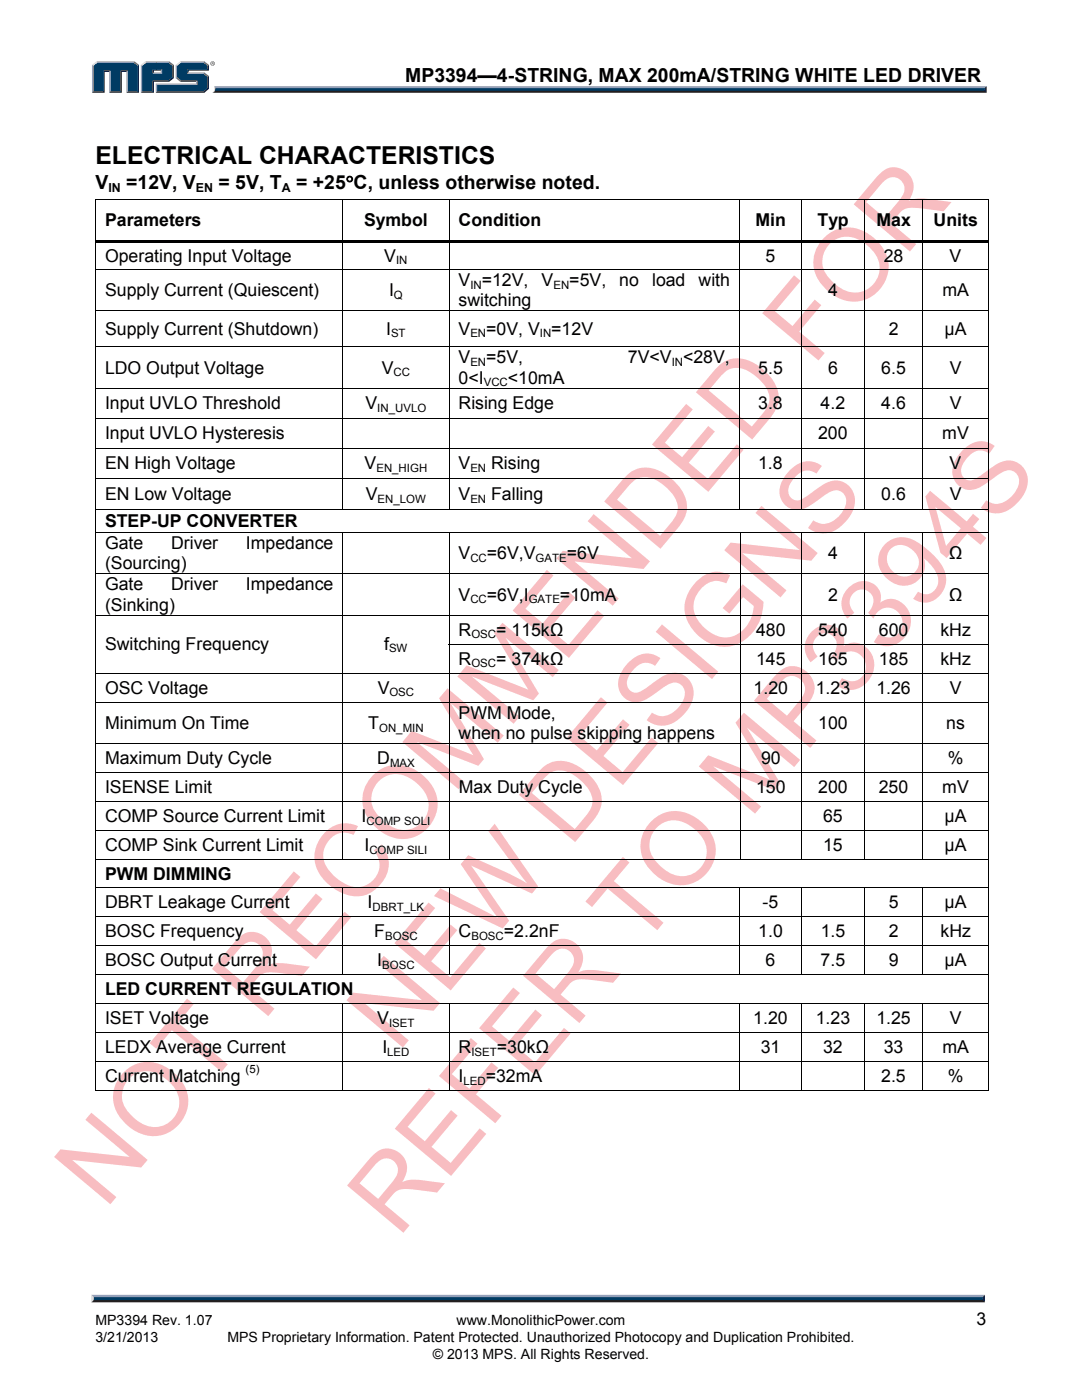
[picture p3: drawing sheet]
<svg xmlns="http://www.w3.org/2000/svg" width="216mm" height="279mm" viewBox="0 0 216 279" stroke-linecap="round" stroke-linejoin="round" font-family="sans-serif">
<g fill="#e60012">
<path d="M18.2 222.1l11.3 9.4-1.3 1.5-13.8-1.5 8.8 7.4-1.2 1.4-11.2-9.4 1.3-1.5 13.8 1.5-8.9-7.4z"/>
<path d="M37.3 199.3l1.4 1.1-3.2 3.7 9.9 8.3-1.2 1.5-9.9-8.3-3.1 3.7-1.3-1.1z"/>
<path d="M58.6 173.9l1.4 1.1-5.6 6.7 3.4 2.8 5.2-6.2 1.4 1.1-5.3 6.2 3.9 3.3 5.8-6.9 1.3 1.1-7.1 8.4-11.2-9.5z"/>
<path d="M64.9 166.1a5.6 5.6 0 0 1 6.5-1.2l-.8 1.7a4 4 0 0 0-5.7 2.4 4.8 4.8 0 0 0 1.4 5.5 7.4 7.4 0 0 0 5.4 2.5 4.4 4.4 0 0 0 2.9-7.3l1.6-1.2a6.1 6.1 0 0 1-1 8.8 6.1 6.1 0 0 1-7.5 .7 8.2 8.2 0 0 1-4.9-7.6 7.3 7.3 0 0 1 2.1-4.3z"/>
<path d="M89.3 137.4l11.2 9.4-1.2 1.4-9.4-7.9 6.7 11.2-1.2 1.3-12.2-4.7 9.5 8-1.2 1.4-11.2-9.4 1.9-2.2 12.3 4.8-6.9-11.3z"/>
<path d="M100.3 124.3l11.2 9.4-1.2 1.5-9.4-7.9 6.6 11.1-1.1 1.4-12.3-4.8 9.6 8-1.2 1.4-11.2-9.4 1.8-2.2 12.3 4.9-6.8-11.4z"/>
<path d="M109.1 113.7l1.3 1.2-5.5 6.6 3.4 2.9 5.2-6.2 1.3 1.1-5.2 6.2 3.8 3.2 5.8-6.9 1.4 1.1-7.1 8.4-11.2-9.4z"/>
<path d="M118.5 102.6l11.2 9.4-1.3 1.5-13.8-1.4 8.9 7.4-1.2 1.4-11.3-9.5 1.3-1.5 13.8 1.5-8.8-7.4z"/>
<path d="M136.9 80.6l1.3 1.1-5.5 6.7 3.4 2.8 5.2-6.2 1.3 1.1-5.2 6.2 3.9 3.3 5.7-6.9 1.4 1.1-7.1 8.4-11.2-9.5z"/>
<path d="M158.4 54.9l1.4 1.2-5.1 6 3.4 3 4.5-5.3 1.3 1.1-4.4 5.3 5.1 4.3-1.3 1.4-11.2-9.4z"/>
<path d="M76.6 190.8l11.2 9.4-1.3 1.5-13.8-1.5 8.9 7.4-1.2 1.4-11.3-9.4 1.3-1.5 13.8 1.5-8.8-7.4z"/>
<path d="M85.5 180.1l1.3 1.1-5.5 6.7 3.4 2.8 5.2-6.2 1.3 1.1-5.2 6.3 3.9 3.2 5.7-6.9 1.4 1.1-7.1 8.4-11.2-9.5z"/>
<path d="M98.7 164.4l8.7 12.5-1.2 1.4-12.2-5.5 7.6 10.9-1.3 1.6-13.7-6.5 1.3-1.5 11.5 5.9-7.5-10.7 1.5-1.8 8.5 3.8 3.3 1.8-7.7-10.4z"/>
<path d="M119.9 139.1l1.3 1.1-5.5 6.7 3.4 2.9 5.2-6.3 1.3 1.2-5.2 6.2 3.8 3.2 5.8-6.9 1.3 1.1-7 8.4-11.2-9.4z"/>
<path d="M125.6 132a4.5 4.5 0 0 1 6.2-.6l-1.1 1.5a3 3 0 0 0-4.5 .9 2.91 2.91 0 0 0-.7 3.8 1.85 1.85 0 0 0 2.7 .2l1-.7a11.7 11.7 0 0 1 4.9-2.8 4.1 4.1 0 0 1 3.8 6.2 7.6 7.6 0 0 1-5.4 4.3 4.9 4.9 0 0 1-3.5-1.1l1.1-1.5a3.6 3.6 0 0 0 5-.8 3.7 3.7 0 0 0 1.2-4.2 2.2 2.2 0 0 0-3.4-.4l-1.3 1a8.6 8.6 0 0 1-4.8 2.4 3.8 3.8 0 0 1-2.9-6l.6-1z"/>
<path d="M132.1 124.6l11.2 9.4-1.2 1.5-11.3-9.4z"/>
<path d="M139.2 115.8a5.2 5.2 0 0 1 6.5-1l-.8 1.6a4 4 0 0 0-5.5 1.6 4.9 4.9 0 0 0 .7 6.8 6.1 6.1 0 0 0 6 2.2 6.5 6.5 0 0 0 4.3-6.1l-2.1-1.7-2.8 3.3-1.3-1.1 4-4.8 4.2 3.5a8.8 8.8 0 0 1-7.3 9 8.6 8.6 0 0 1-8.5-7.7 7.8 7.8 0 0 1 2.6-5.6z"/>
<path d="M151.9 101l11.3 9.4-1.3 1.5-13.8-1.5 8.8 7.4-1.2 1.4-11.2-9.4 1.3-1.5 13.8 1.5-8.9-7.4z"/>
<path d="M157.8 93.6a4.5 4.5 0 0 1 6.2-.6l-1.1 1.5a3 3 0 0 0-4.5 .9 2.92 2.92 0 0 0-.7 3.8 1.85 1.85 0 0 0 2.7 .2l1-.7a11.7 11.7 0 0 1 4.9-2.8 4.1 4.1 0 0 1 3.8 6.2 7.6 7.6 0 0 1-5.4 4.3 4.9 4.9 0 0 1-3.5-1l1.1-1.6a3.6 3.6 0 0 0 5-.7 3.7 3.7 0 0 0 1.2-4.3 2.2 2.2 0 0 0-3.4-.3l-1.3 .9a8.6 8.6 0 0 1-4.8 2.4 3.8 3.8 0 0 1-2.9-5.8l.7-1.2z"/>
<path d="M85.6 217.1l1.3 1.1-5.6 6.7 3.5 2.9 5.2-6.3 1.3 1.2-5.2 6.2 3.8 3.2 5.8-6.9 1.3 1.1-7 8.4-11.2-9.4z"/>
<path d="M94 207.2l1.3 1.1-5.1 6.1 3.4 2.9 4.5-5.3 1.3 1.1-4.4 5.3 5.1 4.3-1.3 1.5-11.2-9.5z"/>
<path d="M102.4 197.1l1.3 1.1-5.5 6.6 3.4 2.9 5.2-6.2 1.3 1.1-5.2 6.2 3.9 3.2 5.7-6.9 1.4 1.1-7.1 8.4-11.2-9.4z"/>
<path d="M124.3 171l1.3 1.1-3.1 3.7 9.9 8.4-1.2 1.4-10-8.3-3.1 3.7-1.3-1.1z"/>
<path d="M148.4 142.2l11.3 9.5-1.2 1.4-9.4-7.9 6.6 11.2-1.1 1.3-12.3-4.8 9.6 8.1-1.2 1.4-11.3-9.4 1.9-2.3 12.3 4.9-6.8-11.4z"/>
<path d="M162 126a3.7 3.7 0 0 1 3.8-1.2 3.7 3.7 0 0 1 2.7 3l-.2 1.2a3.6 3.6 0 0 1 5.4 1.1 5 5 0 0 1-.2 5.4 5 5 0 0 1-4.9 2.1l-1.6-.7 1-1.6a2.95 2.95 0 0 0 4.3-.8 2.95 2.95 0 0 0-1.3-4.2 2.95 2.95 0 0 0-4 1.9l-1.1-1.2a2.6 2.6 0 0 0 1-2.5 2.6 2.6 0 0 0-1.7-2.1 2.6 2.6 0 0 0-2.8 1.6 2.6 2.6 0 0 0 .8 3l-1.5 1.2a4.3 4.3 0 0 1 .3-6.2z"/>
<path d="M169.3 117.3a3.7 3.7 0 0 1 3.8-1.3 3.7 3.7 0 0 1 2.7 3l-.2 1.3a3.6 3.6 0 0 1 5.4 1.1 5 5 0 0 1-.1 5.4 5 5 0 0 1-5 2.1l-1.5-.8 .9-1.5a2.95 2.95 0 0 0 4.4-.9 2.95 2.95 0 0 0-1.4-4.2 2.95 2.95 0 0 0-4 1.9l-1.1-1.1a2.6 2.6 0 0 0 1-2.5 2.6 2.6 0 0 0-1.7-2.1 2.6 2.6 0 0 0-2.8 1.5 2.6 2.6 0 0 0 .8 3.1l-1.4 1.2a4.3 4.3 0 0 1 .2-6.2z"/>
<path d="M192.3 89.7a4.5 4.5 0 0 1 6.2-.7l-1.1 1.5a3 3 0 0 0-4.5 1 2.91 2.91 0 0 0-.7 3.7 1.85 1.85 0 0 0 2.7 .2l1-.7a11.7 11.7 0 0 1 4.9-2.8 4.1 4.1 0 0 1 3.8 6.2 7.6 7.6 0 0 1-5.4 4.4 4.9 4.9 0 0 1-3.5-1.1l1.1-1.5a3.6 3.6 0 0 0 5-.8 3.7 3.7 0 0 0 1.2-4.3 2.2 2.2 0 0 0-3.4-.3l-1.3 .9a8.6 8.6 0 0 1-4.8 2.4 3.8 3.8 0 0 1-2.9-5.8l.7-1.2z"/>
<path d="M25.9 215.2a4.9 4.9 0 0 0 .4 7.5 5.8 5.8 0 0 0 6.5 1.8 5 5 0 0 0 1.1-8.5 5.9 5.9 0 0 0-6.5-1.8zM24.7 214a7 7 0 0 1 9.9 0 7 7 0 0 1 1.3 10.1 7 7 0 0 1-10.2 .7 7.1 7.1 0 0 1-2.6-8.5l.7-1.2z"/>
<path d="M48.2 188.9l-3.4 4 3.7 3.1 2.7-3.2a3.1 3.1 0 0 0 .9-3.8 2.35 2.35 0 0 0-3.9-.1zM47.3 187.5a3.9 3.9 0 0 1 5.3-.7 3.9 3.9 0 0 1 1 5.3l-.3 .6a6.1 6.1 0 0 1 3.8-.4l4.7 .6-1.5 1.9-4.8-.6a4.5 4.5 0 0 0-3.7 .5l-2 2.4 5 4.2-1.3 1.5-11.2-9.4z"/>
<path d="M75.6 155.9a4.9 4.9 0 0 0 .5 7.5 5.8 5.8 0 0 0 6.4 1.8 5 5 0 0 0 1.1-8.5 5.9 5.9 0 0 0-6.5-1.8zM74.5 154.7a7 7 0 0 1 9.8 0 7 7 0 0 1 1.4 10.2 7 7 0 0 1-10.2 .6 7.1 7.1 0 0 1-2.7-8.5l.8-1.2z"/>
<path d="M125.9 96.4l-2.8 3.3 8.6 7.2 2-2.4a4.1 4.1 0 0 0 1.1-5 9.3 9.3 0 0 0-5.4-4.2 3.6 3.6 0 0 0-3.5 1.1zM125 94.9a5.7 5.7 0 0 1 7.4-.5 8.6 8.6 0 0 1 4.7 6.9 6.8 6.8 0 0 1-1.9 4.2l-3.4 4-11.2-9.4z"/>
<path d="M144.2 74.6l-2.8 3.3 8.6 7.2 2-2.4a4.1 4.1 0 0 0 1-5 9.3 9.3 0 0 0-5.3-4.2 3.6 3.6 0 0 0-3.5 1.1zM143.3 73.1a5.7 5.7 0 0 1 7.4-.5 8.6 8.6 0 0 1 4.7 6.9 6.8 6.8 0 0 1-1.9 4.2l-3.4 4-11.2-9.4z"/>
<path d="M165.6 48.6a4.9 4.9 0 0 0 .5 7.6 5.8 5.8 0 0 0 6.4 1.8 5 5 0 0 0 1.1-8.5 5.9 5.9 0 0 0-6.5-1.9zM164.5 47.4a7 7 0 0 1 9.8 0 7 7 0 0 1 1.4 10.2 7 7 0 0 1-10.3 .7 7.1 7.1 0 0 1-2.6-8.5l.7-1.3z"/>
<path d="M176.2 36.3l-3.4 4 3.7 3.1 2.7-3.1a3.1 3.1 0 0 0 .9-3.9 2.35 2.35 0 0 0-3.9-.1zM175.3 34.9a3.9 3.9 0 0 1 5.4-.7 3.9 3.9 0 0 1 1 5.3l-.4 .6a6.1 6.1 0 0 1 3.9-.4l4.7 .6-1.6 1.9-4.7-.6a4.5 4.5 0 0 0-3.7 .6l-2.1 2.3 5 4.2-1.2 1.5-11.3-9.4z"/>
<path d="M108.9 155l-2.8 3.3 8.6 7.2 2-2.4a4.1 4.1 0 0 0 1-5.1 9.3 9.3 0 0 0-5.3-4.2 3.6 3.6 0 0 0-3.5 1.2zM108 153.5a5.7 5.7 0 0 1 7.4-.6 8.6 8.6 0 0 1 4.7 7 6.8 6.8 0 0 1-1.9 4.1l-3.4 4.1-11.3-9.5z"/>
<path d="M75.1 232.1l-3.4 4.1 3.8 3.1 2.6-3.2a3.1 3.1 0 0 0 .9-3.9 2.35 2.35 0 0 0-3.9-.1zM74.2 230.7a3.9 3.9 0 0 1 5.4-.7 3.9 3.9 0 0 1 1 5.3l-.4 .6a6.1 6.1 0 0 1 3.9-.4l4.7 .6-1.6 1.9-4.7-.6a4.5 4.5 0 0 0-3.7 .6l-2.1 2.4 5 4.1-1.2 1.5-11.2-9.4z"/>
<path d="M110.3 190.3l-3.4 4 3.7 3.1 2.7-3.2a3.1 3.1 0 0 0 .8-3.8 2.35 2.35 0 0 0-3.8-.1zM109.4 188.9a3.9 3.9 0 0 1 5.3-.8 3.9 3.9 0 0 1 1 5.4l-.3 .6a6.1 6.1 0 0 1 3.8-.4l4.7 .6-1.6 1.8-4.7-.6a4.5 4.5 0 0 0-3.7 .6l-2 2.4 5 4.2-1.3 1.5-11.2-9.5z"/>
<path d="M131.1 165.1a4.9 4.9 0 0 0 .5 7.6 5.8 5.8 0 0 0 6.4 1.8 5 5 0 0 0 1.1-8.5 5.9 5.9 0 0 0-6.5-1.9zM130 163.9a7 7 0 0 1 9.8 0 7 7 0 0 1 1.4 10.2 7 7 0 0 1-10.3 .7 7.1 7.1 0 0 1-2.6-8.6l.7-1.2z"/>
<path d="M156.3 135.6l-3.3 3.9 4 3.3 2.5-2.9a3 3 0 0 0 .8-3.7 2.5 2.5 0 0 0-4-.6zM155 134.5a4.2 4.2 0 0 1 7 .8 4.2 4.2 0 0 1-.7 5.1l-2.9 3.5 4.5 3.9-1.2 1.5-11.3-9.5z"/>
<path d="M177.9 109.4a3.3 3.3 0 0 0 1.4 5.4 2.9 2.9 0 0 0 3.7-1.3 2.9 2.9 0 0 0-1-3.8 3.1 3.1 0 0 0-4.1-.3zM176.6 108.6a5 5 0 0 1 6.7-.2 13.5 13.5 0 0 1 5.2 5.6 4.6 4.6 0 0 1-4.4 6.3l-.9-.3-1-.5 1-1.4a2.63 2.63 0 0 0 3.2-.3 2.63 2.63 0 0 0 .6-3.2 8.6 8.6 0 0 0-2.6-3.1 4.3 4.3 0 0 1-2 4.9 4.3 4.3 0 0 1-5.2-.8 4.6 4.6 0 0 1-.6-7z"/>
<path d="M186.6 101.2l2.2 7.8 2.9-3.6zM185.6 97.9l7.3 6.2 1.3-1.6 1.2 1.1-1.3 1.5 2.7 2.3-1.1 1.4-2.7-2.3-4.1 4.9-1.3-1.1-3-11.2z"/>
</g>
<path d="M42.7 17.2h154.2l-.4 .7h-153.6z" fill="#94a0b9"/>
<path d="M42.9 17.9h153.6l.4 .6h-154.6l.4-.2z" fill="#231f20"/>
<path d="M196.5 17.6l.4-.4v1.3l-.4-.4z" fill="#001339"/>
<path d="M42.9 17.6h153.6v.5h-153.7z" fill="#003b63"/>
<path d="M42.7 17.2l.2 .5a.79 .79 0 0 1-.6 .8h.1a1.24 1.24 0 0 0 .3-1.3z" fill="#dcddde"/>
<path d="M30.4 14.7l.3-.3h1.4l.2 .3z" fill="#94a0b9"/>
<g fill="#003b63">
<path d="M18.6 13.1l.8-.6h7.3l.8 .6v5.1h-2v-4.1h-1.5v4.1h-1.9v-4.1h-1.5v4.1h-2z"/>
<path d="M28.4 13.1l.8-.6h2.1v1.3h-.9v.9h1.9v-.9h-1.2v-1.3h2.5l.8 .6v2.3l-.8 .6h-3.2v2.2h-2z"/>
<path d="M31.3 16.9h8v-.9h-3.2l-.8-.6v-2.3l.8-.6h4.5l.8 .6v.7h-4v.9h3.2l.8 .6v2.2l-.8 .7h-9.3z"/>
</g>
<path d="M36 12.4h4.8" fill="none" stroke="#94a0b9" stroke-width=".27"/>
<path d="M35.1 12.9l.9-.7 .1 .3-.8 .6z" fill="#dcddde"/>
<path d="M35.2 12.9v2.7" fill="none" stroke="#94a0b9" stroke-width=".27"/>
<path d="M35.1 15.6l.2-.2 .8 .6-.1 .3z" fill="#547194"/>
<path d="M36 16.2h3.4" fill="none" stroke="#001339" stroke-width=".27"/>
<g fill="#94a0b9">
<path d="M31.1 16.7h8v-.4l.3-.3v.9h-8.1z"/>
<path d="M31.1 16.7l.2 .2v1.3l-.2 .3z"/>
</g>
<path d="M37.4 13.8h4v-.7l.3-.2v1.2h-4.1v.3l-.2 .3z" fill="#001339"/>
<path d="M37.4 14.6h3.4" fill="none" stroke="#94a0b9" stroke-width=".27"/>
<path d="M40.8 14.4l.9 .8-.3 .1-.8-.6z" fill="#547194"/>
<g fill="#001339">
<path d="M31.1 18.5l.2-.3h9.3l.8-.7v-2.2l.3-.1v2.5l-.9 .8z"/>
<path d="M30.4 16h3.2l.8-.6v-2.3l.3-.2v2.7l-.9 .7h-3.1v2.2h-2.6l.3-.3h2z"/>
</g>
<path d="M33.8 12.2l.9 .7-.3 .2-.8-.6z" fill="#547194"/>
<path d="M29 12.4h4.8" fill="none" stroke="#94a0b9" stroke-width=".27"/>
<path d="M28.1 12.9l.9-.7 .2 .3-.8 .6z" fill="#dcddde"/>
<path d="M28.2 12.9v5.6" fill="none" stroke="#94a0b9" stroke-width=".27"/>
<path d="M32.1 14.1l.2-.3v.9l-.2-.3z" fill="#94a0b9"/>
<g fill="#001339">
<path d="M30.4 13.8h1.9l-.2 .3h-1.4v.3l-.3 .3z"/>
<path d="M27.5 13.1l.2-.2v5.6h-2.5l.3-.3h2z"/>
</g>
<path d="M26.8 12.2l.9 .7-.2 .2-.8-.6z" fill="#547194"/>
<path d="M19.2 12.4h7.6" fill="none" stroke="#94a0b9" stroke-width=".27"/>
<path d="M18.4 12.9l.8-.7 .2 .3-.8 .6z" fill="#dcddde"/>
<path d="M18.5 12.9v5.6" fill="none" stroke="#94a0b9" stroke-width=".27"/>
<path d="M20.6 14.1h1.5l-.3 .3h-.9v4.1h-2.5l.2-.3h2z" fill="#001339"/>
<path d="M21.9 14.1v4.4" fill="none" stroke="#94a0b9" stroke-width=".27"/>
<path d="M24 14.1h1.5l-.3 .3h-.9v4.1h-2.5l.3-.3h1.9z" fill="#001339"/>
<path d="M25.3 14.1v4.4" fill="none" stroke="#94a0b9" stroke-width=".27"/>
<path d="M40.8 12.2l.9 .7-.3 .2-.8-.6z" fill="#547194"/>
<g fill="#231f20">
<path d="M18.7 259.2h177.4l.4 .7h-178.3z"/>
<path d="M42 12.7a.45 .45 0 0 1 .9 0 .45 .45 0 0 1-.9 0zM42.1 12.7a.37 .37 0 0 0 .7 0 .37 .37 0 0 0-.7 0zM42.3 12.4l.3 .1v.4l-.2-.2-.1 .2zM42.3 12.5v.2l.2-.1z"/>
</g>
<path d="M18.3 258.4h178.2l-.4 .8h-177.4z" fill="#94a0b9"/>
<path d="M196.5 258.4v1.5l-.4-.4v-.6z" fill="#001339"/>
<path d="M18.7 258.9h177.4v.6h-177.4z" fill="#003b63"/>
<path d="M18.2 258.4l.5 .5v.5l-.5 .5z" fill="#dcddde"/>
<path d="M19 39.7h.1v.2h-.1zM197.1 39.7h.2v.2h-.2zM19 47.8h178.3v.6h-178.3zM19 128.5h.1v.1h-.1zM68.3 128.5h.2v.1h-.2zM197.1 217.5h.2v.2h-.2z" fill="#000"/>
<g fill="none" stroke="#000" stroke-width=".2">
<path d="M19 39.8h178.3M19 39.9v7.9M68.4 39.9v7.9M89.6 39.9v7.9M147.6 39.9v7.9M160 39.9v7.9M172.5 39.9v7.9M184.2 39.9v7.9M197.2 39.9v7.9M19 53.7h178.3M19 48.4v5.3M19 53.8v8.2"/>
<path d="M68.4 48.4v5.3M68.4 53.8v8.2M89.6 48.4v5.3M89.6 53.8v8.2M147.6 48.4v5.3M147.6 53.8v8.2M160 48.4v5.3M160 53.8v8.2M172.5 48.4v5.3M172.5 53.8v8.2M184.2 48.4v5.3M184.2 53.8v8.2"/>
<path d="M197.2 48.4v5.3M197.2 53.8v8.2M19 62h178.3M19 69.2h178.3M19 77.4h178.3M19 62.1v7M19 69.3v8.1M19 77.5v5.9M68.4 62.1v7M68.4 69.3v8.1M68.4 77.5v5.9M89.6 62.1v7"/>
<path d="M89.6 69.3v8.1M89.6 77.5v5.9M147.6 62.1v7M147.6 69.3v8.1M147.6 77.5v5.9M160 62.1v7M160 69.3v8.1M160 77.5v5.9M172.5 62.1v7M172.5 69.3v8.1M172.5 77.5v5.9M184.2 62.1v7"/>
<path d="M184.2 69.3v8.1M184.2 77.5v5.9M197.2 62.1v7M197.2 69.3v8.1M197.2 77.5v5.9M19 83.4h178.3M19 89.4h178.3M19 95.5h178.3M19 83.5v5.8M19 89.5v5.9M19 95.6v6M68.4 83.5v5.8"/>
<path d="M68.4 89.5v5.9M68.4 95.6v6M89.6 83.5v5.8M89.6 89.5v5.9M89.6 95.6v6M147.6 83.5v5.8M147.6 89.5v5.9M147.6 95.6v6M160 83.5v5.8M160 89.5v5.9M160 95.6v6M172.5 83.5v5.8"/>
<path d="M172.5 89.5v5.9M172.5 95.6v6M184.2 83.5v5.8M184.2 89.5v5.9M184.2 95.6v6M197.2 83.5v5.8M197.2 89.5v5.9M197.2 95.6v6M19 101.7h178.3M19 106.2h178.3M19 114.5h178.3M19 101.7v4.4"/>
<path d="M19 106.3v8.1M19 114.6v8.1M68.4 106.3v8.1M68.4 114.6v8.1M89.6 106.3v8.1M89.6 114.6v8.1M147.7 106.3v8.1M147.7 114.6v8.1M160 106.3v8.1M160 114.6v8.1M172.5 106.3v8.1M172.5 114.6v8.1"/>
<path d="M184.2 106.3v8.1M184.2 114.6v8.1M197.2 101.7v4.4M197.2 106.3v8.1M197.2 114.6v8.1M19 122.8h178.3M19 134.3h178.3M19 122.9v5.6M19 128.6v5.7M19 134.4v5.6M68.4 122.9v5.6M68.4 128.6v5.7"/>
<path d="M68.4 134.4v5.6M89.5 128.5h107.8M89.6 122.9v5.6M89.6 128.6v5.7M89.6 134.4v5.6M147.7 122.9v5.6M147.7 128.6v5.7M147.7 134.4v5.6M160 122.9v5.6M160 128.6v5.7M160 134.4v5.6M172.5 122.9v5.6"/>
<path d="M172.5 128.6v5.7M172.5 134.4v5.6M184.2 122.9v5.6M184.2 128.6v5.7M184.2 134.4v5.6M197.2 122.9v5.6M197.2 128.6v5.7M197.2 134.4v5.6M19 140.1h178.3M19 148.4h178.3M19 154.2h178.3M19 160h178.3"/>
<path d="M19 140.2v8.1M19 148.5v5.6M19 154.3v5.6M68.4 140.2v8.1M68.4 148.5v5.6M68.4 154.3v5.6M89.6 140.2v8.1M89.6 148.5v5.6M89.6 154.3v5.6M147.7 140.2v8.1M147.7 148.5v5.6M147.7 154.3v5.6"/>
<path d="M160 140.2v8.1M160 148.5v5.6M160 154.3v5.6M172.5 140.2v8.1M172.5 148.5v5.6M172.5 154.3v5.6M184.2 140.2v8.1M184.2 148.5v5.6M184.2 154.3v5.6M197.2 140.2v8.1M197.2 148.5v5.6M197.2 154.3v5.6"/>
<path d="M19 165.8h178.3M19 171.6h178.3M19 177.1h178.3M19 160.1v5.6M19 165.9v5.6M19 171.6v5.4M19 177.2v5.6M68.4 160.1v5.6M68.4 165.9v5.6M68.4 177.2v5.6M89.6 160.1v5.6M89.6 165.9v5.6"/>
<path d="M89.6 177.2v5.6M147.6 177.2v5.6M147.7 160.1v5.6M147.7 165.9v5.6M160 160.1v5.6M160 165.9v5.6M160 177.2v5.6M172.5 160.1v5.6M172.5 165.9v5.6M172.5 177.2v5.6M184.2 160.1v5.6M184.2 165.9v5.6"/>
<path d="M184.2 177.2v5.6M197.2 160.1v5.6M197.2 165.9v5.6M197.2 171.6v5.4M197.2 177.2v5.6M19 182.9h178.3M19 188.7h178.3M19 194.5h178.3M19 183v5.6M19 188.7v5.7M19 194.5v5.7M68.4 183v5.6"/>
<path d="M68.4 188.7v5.7M89.6 183v5.6M89.6 188.7v5.7M147.6 183v5.6M147.6 188.7v5.7M160 183v5.6M160 188.7v5.7M172.5 183v5.6M172.5 188.7v5.7M184.2 183v5.6M184.2 188.7v5.7M197.2 183v5.6"/>
<path d="M197.2 188.7v5.7M197.2 194.5v5.7M19 200.2h178.3M19 206h178.3M19 211.8h178.3M19 217.6h49.3M19 200.3v5.6M19 206.1v5.6M19 211.9v5.8M68.4 200.3v5.6M68.4 206.1v5.6M68.4 211.9v5.8"/>
<path d="M68.5 217.6h21M89.6 200.3v5.6M89.6 206.1v5.6M89.6 211.9v5.8M89.7 217.6h57.8M147.6 200.3v5.6M147.6 206.1v5.6M147.6 211.9v5.8M147.6 217.6h12.3M160 200.3v5.6M160 206.1v5.6M160 211.9v5.8"/>
<path d="M160 217.6h12.4M172.5 200.3v5.6M172.5 206.1v5.6M172.5 211.9v5.8M172.6 217.6h11.5M184.2 200.3v5.6M184.2 206.1v5.6M184.2 211.9v5.8M184.3 217.6h12.8M197.2 200.3v5.6M197.2 206.1v5.6M197.2 211.9v5.8"/>
</g>
<text font-size="4.9" x="19" y="32.8">ELECTRICAL CHARACTERISTICS</text>
<g font-size="3.9">
<text x="80.9" y="16.3">MP3394—4-STRING, MAX 200mA/STRING WHITE LED DRIVER</text>
<text x="19" y="37.8">V</text>
<text x="25.2" y="37.8">=12V, V</text>
<text x="43.6" y="37.8">= 5V, T</text>
<text x="59.1" y="37.8">= +25°C, unless otherwise noted.</text>
</g>
<g font-size="3.5">
<text x="21" y="45.1">Parameters</text>
<text x="72.7" y="45.1">Symbol</text>
<text x="91.5" y="45.1">Condition</text>
<text x="150.7" y="45.1">Min</text>
<text x="163.1" y="45.1">Typ</text>
<text x="174.9" y="45.1">Max</text>
<text x="186.3" y="45.1">Units</text>
<text x="21" y="52.2">Operating Input Voltage</text>
<text x="76.7" y="52.2">V</text>
<text x="152.8" y="52.2">5</text>
<text x="176.3" y="52.2">28</text>
<text x="189.5" y="52.2">V</text>
<text x="21" y="59.1">Supply Current (Quiescent)</text>
<text x="77.6" y="59.1">I</text>
<text x="91.5" y="57.1">V =12V,</text>
<text x="108.1" y="57.1">V</text>
<text x="113.6" y="57.1">=5V,</text>
<text x="123.6" y="57.1">no</text>
<text x="130.1" y="57.1">load</text>
<text x="139.4" y="57.1">with</text>
<text x="165.2" y="59.1">4</text>
<text x="188" y="59.1">mA</text>
<text x="91.5" y="61.2">switching</text>
<text x="21" y="66.8">Supply Current (Shutdown)</text>
<text x="77" y="66.8">I</text>
<text x="91.5" y="66.8">V</text>
<text x="97" y="66.8">=0V, V =12V</text>
<text x="177.3" y="66.8">2</text>
<text x="188.5" y="66.8">μA</text>
<text x="21" y="74.5">LDO Output Voltage</text>
<text x="76.2" y="74.5">V</text>
<text x="91.5" y="76.6">0&lt;I</text>
<text x="91.5" y="72.5">V</text>
<text x="97" y="72.5">=5V,</text>
<text x="101.3" y="76.6">&lt;10mA</text>
<text x="125.3" y="72.5">7V&lt;V &lt;28V,</text>
<text x="151.3" y="74.5">5.5</text>
<text x="165.2" y="74.5">6</text>
<text x="175.8" y="74.5">6.5</text>
<text x="189.5" y="74.5">V</text>
<text x="21" y="81.7">Input UVLO Threshold</text>
<text x="72.9" y="81.7">V</text>
<text x="91.5" y="81.7">Rising Edge</text>
<text x="151.3" y="81.7">3.8</text>
<text x="163.7" y="81.7">4.2</text>
<text x="175.8" y="81.7">4.6</text>
<text x="189.5" y="81.7">V</text>
<text x="21" y="87.7">Input UVLO Hysteresis</text>
<text x="163.3" y="87.7">200</text>
<text x="188" y="87.7">mV</text>
<text x="21" y="93.7">EN High Voltage</text>
<text x="72.7" y="93.7">V</text>
<text x="91.5" y="93.7">V</text>
<text x="98" y="93.7">Rising</text>
<text x="151.3" y="93.7">1.8</text>
<text x="189.5" y="93.7">V</text>
<text x="21" y="99.8">EN Low Voltage</text>
<text x="73" y="99.8">V</text>
<text x="91.5" y="99.8">V</text>
<text x="98" y="99.8">Falling</text>
<text x="175.8" y="99.8">0.6</text>
<text x="189.5" y="99.8">V</text>
<text x="21" y="105.2">STEP-UP CONVERTER</text>
<text x="21" y="109.5">Gate</text>
<text x="21" y="113.6">(Sourcing)</text>
<text x="34.1" y="109.5">Driver</text>
<text x="49.1" y="109.5">Impedance</text>
<text x="91.5" y="111.6">V</text>
<text x="97.2" y="111.6">=6V,V</text>
<text x="113.1" y="111.6">=6V</text>
<text x="165.2" y="111.6">4</text>
<text x="189.3" y="111.6">Ω</text>
<text x="21" y="117.8">Gate</text>
<text x="34.1" y="117.8">Driver</text>
<text x="49.1" y="117.8">Impedance</text>
<text x="91.5" y="119.8">V</text>
<text x="97.2" y="119.8">=6V,I</text>
<text x="111.7" y="119.8">=10mA</text>
<text x="165.2" y="119.8">2</text>
<text x="189.3" y="119.8">Ω</text>
<text x="21" y="121.9">(Sinking)</text>
<text x="21" y="129.7">Switching Frequency</text>
<text x="76.7" y="129.7">f</text>
<text x="91.5" y="126.9">R</text>
<text x="99" y="126.9">= 115kΩ</text>
<text x="150.9" y="126.9">480</text>
<text x="163.3" y="126.9">540</text>
<text x="175.4" y="126.9">600</text>
<text x="187.6" y="126.9">kHz</text>
<text x="91.5" y="132.7">R</text>
<text x="99" y="132.7">= 374kΩ</text>
<text x="150.9" y="132.7">145</text>
<text x="163.3" y="132.7">165</text>
<text x="175.4" y="132.7">185</text>
<text x="187.6" y="132.7">kHz</text>
<text x="21" y="138.5">OSC Voltage</text>
<text x="75.4" y="138.5">V</text>
<text x="91.5" y="143.5">PWM Mode,</text>
<text x="150.4" y="138.5">1.20</text>
<text x="162.8" y="138.5">1.23</text>
<text x="174.9" y="138.5">1.26</text>
<text x="189.5" y="138.5">V</text>
<text x="21" y="145.5">Minimum On Time</text>
<text x="73.5" y="145.5">T</text>
<text x="91.5" y="147.5">when no pulse skipping happens</text>
<text x="163.3" y="145.5">100</text>
<text x="188.8" y="145.5">ns</text>
<text x="21" y="152.5">Maximum Duty Cycle</text>
<text x="75.3" y="152.5">D</text>
<text x="151.8" y="152.5">90</text>
<text x="189.1" y="152.5">%</text>
<text x="21" y="158.3">ISENSE Limit</text>
<text x="91.5" y="158.3">Max Duty Cycle</text>
<text x="150.9" y="158.3">150</text>
<text x="163.3" y="158.3">200</text>
<text x="175.4" y="158.3">250</text>
<text x="188" y="158.3">mV</text>
<text x="21" y="164.1">COMP Source Current Limit</text>
<text x="72.1" y="164.1">I</text>
<text x="164.2" y="164.1">65</text>
<text x="188.5" y="164.1">μA</text>
<text x="21" y="169.9">COMP Sink Current Limit</text>
<text x="72.7" y="169.9">I</text>
<text x="164.2" y="169.9">15</text>
<text x="188.5" y="169.9">μA</text>
<text x="21" y="175.6">PWM DIMMING</text>
<text x="21" y="181.2">DBRT Leakage Current</text>
<text x="73.4" y="181.2">I</text>
<text x="152.2" y="181.2">-5</text>
<text x="177.3" y="181.2">5</text>
<text x="188.5" y="181.2">μA</text>
<text x="21" y="187">BOSC Frequency</text>
<text x="74.7" y="187">F</text>
<text x="91.5" y="187">C</text>
<text x="100.5" y="187">=2.2nF</text>
<text x="151.3" y="187">1.0</text>
<text x="163.8" y="187">1.5</text>
<text x="177.4" y="187">2</text>
<text x="187.7" y="187">kHz</text>
<text x="21" y="192.8">BOSC Output Current</text>
<text x="75.3" y="192.8">I</text>
<text x="152.8" y="192.8">6</text>
<text x="163.7" y="192.8">7.5</text>
<text x="177.3" y="192.8">9</text>
<text x="188.5" y="192.8">μA</text>
<text x="21" y="198.6">LED CURRENT REGULATION</text>
<text x="21" y="204.3">ISET Voltage</text>
<text x="75.3" y="204.3">V</text>
<text x="150.3" y="204.3">1.20</text>
<text x="162.8" y="204.3">1.23</text>
<text x="174.9" y="204.3">1.25</text>
<text x="189.5" y="204.3">V</text>
<text x="21" y="210.1">LEDX Average Current</text>
<text x="21" y="215.9">Current Matching</text>
<text x="76.3" y="210.1">I</text>
<text x="91.5" y="215.9">I</text>
<text x="91.5" y="210.1">R</text>
<text x="96.9" y="215.9">=32mA</text>
<text x="99.1" y="210.1">=30kΩ</text>
<text x="151.8" y="210.1">31</text>
<text x="164.2" y="210.1">32</text>
<text x="175.8" y="215.9">2.5</text>
<text x="176.3" y="210.1">33</text>
<text x="188" y="210.1">mA</text>
<text x="189.1" y="215.9">%</text>
<text x="194.9" y="264.5">3</text>
</g>
<g font-size="2.8">
<text x="19" y="267.9">3/21/2013</text>
<text x="19" y="264.5">MP3394 Rev. 1.07</text>
<text x="45.4" y="267.9">MPS Proprietary Information. Patent Protected. Unauthorized Photocopy and Duplication Prohibited.</text>
<text x="91.1" y="264.5">www.MonolithicPower.com</text>
<text x="86.4" y="271.1">© 2013 MPS. All Rights Reserved.</text>
</g>
<g font-size="2.5">
<text x="21.6" y="38.3">IN</text>
<text x="39.1" y="38.3">EN</text>
<text x="56.2" y="38.3">A</text>
</g>
<g font-size="2.3">
<text x="79" y="52.8">IN</text>
<text x="78.6" y="59.6">Q</text>
<text x="93.9" y="57.6">IN</text>
<text x="110.4" y="57.6">EN</text>
<text x="78" y="67.4">ST</text>
<text x="93.9" y="67.4">EN</text>
<text x="107.7" y="67.4">IN</text>
<text x="78.5" y="75.1">CC</text>
<text x="93.9" y="73">EN</text>
<text x="96.5" y="77.1">VCC</text>
<text x="134" y="73">IN</text>
<text x="75.3" y="82.2">IN_UVLO</text>
<text x="75.1" y="94.2">EN_HIGH</text>
<text x="93.9" y="94.2">EN</text>
<text x="75.3" y="100.4">EN_LOW</text>
<text x="93.9" y="100.4">EN</text>
<text x="93.9" y="112.1">CC</text>
<text x="106.9" y="112.1">GATE</text>
<text x="93.9" y="120.4">CC</text>
<text x="105.5" y="120.4">GATE</text>
<text x="77.6" y="130.2">SW</text>
<text x="94.1" y="127.4">OSC</text>
<text x="94.1" y="133.2">OSC</text>
<text x="77.7" y="139">OSC</text>
<text x="75.6" y="146">ON_MIN</text>
<text x="77.8" y="153.1">MAX</text>
<text x="73.1" y="164.6">COMP SOLI</text>
<text x="73.7" y="170.4">COMP SILI</text>
<text x="74.3" y="181.7">DBRT_LK</text>
<text x="76.9" y="187.5">BOSC</text>
<text x="94.1" y="187.5">BOSC</text>
<text x="76.3" y="193.3">BOSC</text>
<text x="77.6" y="204.9">ISET</text>
<text x="49" y="214.2">(5)</text>
<text x="77.3" y="210.7">LED</text>
<text x="94.1" y="210.7">ISET</text>
<text x="92.5" y="216.5">LED</text>
</g>
</svg>
